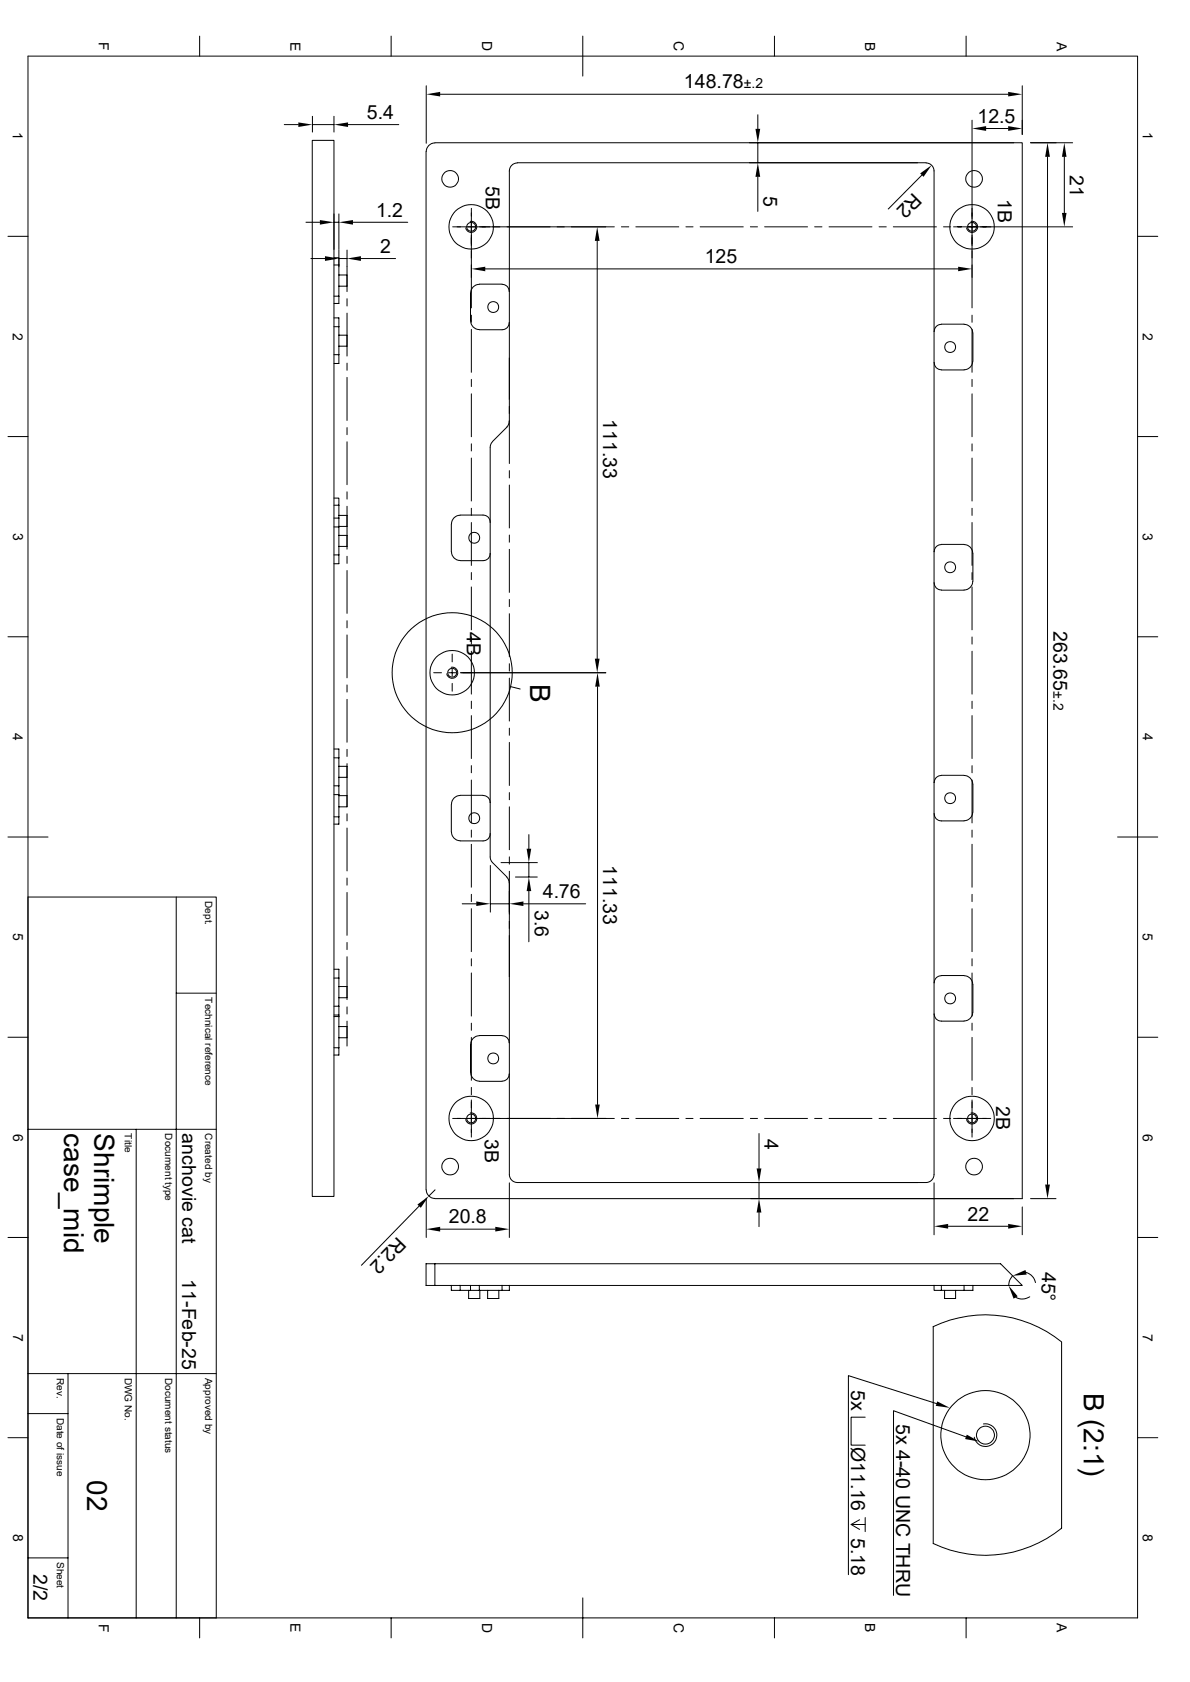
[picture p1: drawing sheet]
<svg xmlns="http://www.w3.org/2000/svg" width="297mm" height="420mm" viewBox="0 0 297 420" stroke-linecap="round" stroke-linejoin="round" font-family="sans-serif">
<g fill="none" stroke="#000" stroke-width=".25">
<path d="M7 14h276.9v390h-276.9zM49.8 9v5M97.6 9v5M145.5 9v10M193.3 9v5M241.1 9v5M71 31.1h3.5M77.9 35.1h5.5v263.6h-5.5zM78 29v4M78 31.1h5.4M83.4 29v4M86.9 31.1h12.6"/>
<path d="M106.3 37.8v259.3M106.4 21.4v14.4M108.5 35.7a2.17 2.17 0 0 0-2.1 2.1M108.5 35.6h146.6v263.7h-146.6M109.9 23.5h141.7M187 35.6h66M189.1 28.7v3.5M189.1 35.6v5M242.6 30v46.9M246.1 32.1h5.5M255.1 21.4v12.2M257.2 35.6h10.5"/>
<path d="M261.5 39.2v256.6M265.6 39.2v14M2 59h5M76.4 55.5h3.4M83.4 53.4v8.9M83.4 55.5h1.2M84.6 53.4v8.9M88.1 55.5h13.7M113 56.6h40.3M117.3 55.3a1.39 1.39 0 0 1 1.7 1.1 1.39 1.39 0 0 1-1.1 1.6 1.39 1.39 0 0 1-1.7-1.1M117.6 52v24.9M129.1 40.7a2.02 2.02 0 0 0-2 2v73"/>
<path d="M129.1 40.6h102M155.1 56.6h1.8M158.7 56.6h10.7M171.2 56.6h1.8M174.8 56.6h10.7M187.3 56.6h1.8M189.1 44.2v8.6M190.8 56.6h10.7M203.3 56.6h1.8M206.9 56.6h10.7M219.4 56.6h1.8M223 56.6h10.7"/>
<path d="M230.1 43.7l-8.4 8.5M231.1 40.7a2.02 2.02 0 0 1 2 2v250.6a2.02 2.02 0 0 1-2 2h-102a2.02 2.02 0 0 1-2-2v-75.7M235.5 56.6h1.8M242.4 55.3a1.39 1.39 0 0 1 1.6 1.1 1.39 1.39 0 0 1-1.1 1.6 1.39 1.39 0 0 1-1.6-1.1M267.7 56.6h-29.7M283.9 59h5.1M77.6 64.6h3.5M83.4 79.4h1.2v2.2M83.4 64.3h1.2v1.9h-1.2M83.4 74h1.2M84.6 74v1.8h-1.2M84.6 68.7h2v2.8h-2"/>
<path d="M84.6 62.4v11.6M84.6 64.6h2M86.6 74.6v1.8M86.6 78.2v10.7M86.6 62.4v10.4M90.1 64.6h8.6M117.4 73.2v6.9M117.6 78.7v1.8M119.6 71a2.17 2.17 0 0 0-2.1 2.2M119.6 71h5.7M121.1 67.1h118M125.3 71a1.74 1.74 0 0 1 1.8 1.8"/>
<path d="M149.1 60.2v104.3M242.6 78.7v1.8M83.4 88.6h1.2M83.4 81.6h1.2M84.6 88.6v2.2h-1.2M84.6 83.7h2v2.7h-2M84.6 81.6v7M86.6 90.7v1.8M86.6 94.2v10.8M117.5 80.1a2.17 2.17 0 0 0 2.1 2.2M117.6 82.3v10.7M117.6 94.7v1.8"/>
<path d="M117.6 98.3v10.8M127.1 80.6a1.74 1.74 0 0 1-1.8 1.7h-5.7M234.9 80.9h5.7M234.9 81a1.74 1.74 0 0 0-1.7 1.8M240.6 81a2.17 2.17 0 0 1 2.2 2.1M242.6 82.3v10.7M242.6 94.7v1.8M242.6 98.3v10.8M242.8 90.2a2.24 2.24 0 0 1-2.2 2.2l-5.6-.1a1.74 1.74 0 0 1-1.8-1.7M242.8 83.1v7.1M2 109h5M86.6 106.8v1.7"/>
<path d="M86.6 110.3v10.7M117.6 110.8v1.8M117.6 114.4v10.7M126.5 106.6l-3.8 4-.4 1.1v102.3l.4 1.1 3.8 3.9M127.1 105.2l-.2 .8-.4 .6M127.1 117.5v1.8M242.6 110.8v1.8M242.6 114.4v10.7M283.9 109h5.1M83.4 124.4h1.2v1.8M83.4 129.4h1.2M83.4 126.2h1.2"/>
<path d="M83.4 131.6h1.2M83.4 138.6h1.2M84.6 129.4v2.2M84.6 138.6v2.2h-1.2M84.6 133.7h2v2.7h-2M84.6 128.7h2v2.7h-2M84.6 126.2v3.2M84.6 131.6v7M86.6 122.8v1.8M86.6 126.4v10.7M86.6 138.9v1.8M112.6 130.8v7"/>
<path d="M112.7 137.8a2.17 2.17 0 0 0 2.2 2.2M114.9 128.6h5.7a1.74 1.74 0 0 1 1.7 1.8M114.9 128.7a2.17 2.17 0 0 0-2.2 2.1M117.6 126.9v1.8M117.6 130.5v10.7M122.3 138.2a1.74 1.74 0 0 1-1.7 1.8h-5.7M127.1 121.1v10.7M127.1 133.6v1.8M127.1 137.2v10.7M233.2 137.8a1.74 1.74 0 0 1 1.7-1.8l5.7-.1a2.24 2.24 0 0 1 2.2 2.2M242.6 126.9v1.8M242.6 130.5v10.7"/>
<path d="M242.8 138.1v7.1M2 159h5M86.6 142.5v10.7M86.6 155v1.8M86.6 158.5v10.7M117.6 143v1.7M117.6 146.6v10.7M117.6 159v1.8M127.1 149.7v1.8M127.1 153.2v10.8M233.2 145.5a1.74 1.74 0 0 0 1.8 1.8M234.9 147.4h5.7"/>
<path d="M242.6 143v1.7M242.6 146.6v10.7M242.6 159v1.8M242.8 145.2a2.17 2.17 0 0 1-2.2 2.1M283.9 159h5.1M86.6 171v1.8M86.6 174.6v10.7M108.2 168h2M112 168h1.7M112.6 166.6a1.39 1.39 0 0 1 1.6 1.1 1.39 1.39 0 0 1-1.1 1.6 1.39 1.39 0 0 1-1.6-1.1M112.9 163.3v2M112.9 167.1v1.8"/>
<path d="M112.9 170.6v2M115 168h36.2M117.6 162.6v10.7M117.6 175.1v1.8M117.6 178.7v10.7M127.1 165.7v1.9M127.1 169.3v10.7M127.5 171.4l2.3 .6M149.1 171.4v104.4M242.6 162.6v10.7M242.6 175.1v1.8M242.6 178.7v10.7"/>
<path d="M83.4 187h1.2v2.2M83.4 198.4h1.2M83.4 189.2h1.2M83.4 196.2h1.2M84.6 196.2v2.2M84.6 198.7h2v2.8h-2M84.6 191.3h2v2.8h-2M84.6 189.2v7M84.6 198.4v5.6M86.6 187.1v1.8M86.6 190.7v10.7M117.6 191.2v1.8"/>
<path d="M117.6 194.8v10.7M127.1 181.8v1.8M127.1 185.4v10.7M127.1 197.9v1.8M233.2 195.4a1.74 1.74 0 0 1 1.7-1.8h5.7a2.24 2.24 0 0 1 2.2 2.2M242.6 191.2v1.8M242.6 194.8v10.7M242.8 195.8v7M2 209h10M83.4 204h1.2M84.6 204v1.8h-1.2M86.6 203.2v1.8"/>
<path d="M86.6 206.8v10.7M86.6 219.2v1.8M112.6 200.8v7M112.7 207.8a2.17 2.17 0 0 0 2.2 2.1M117.6 207.3v1.7M117.6 210.8v10.7M122.3 200.4a1.74 1.74 0 0 0-1.7-1.8h-5.7a2.24 2.24 0 0 0-2.2 2.2M122.3 208.2a1.74 1.74 0 0 1-1.7 1.8h-5.7M122.4 216.1v11.7M125.1 215.4h9M126.5 219l.4 .7 .2 .7M127.1 201.5v10.7"/>
<path d="M127.1 214v1.8M128.7 219h5.4M132 208.4v3.5M132 215.4v3.6M233.2 203.2a1.74 1.74 0 0 0 1.8 1.8h5.6M242.6 207.3v1.7M242.6 210.8v10.7M242.8 202.8a2.17 2.17 0 0 1-2.2 2.1M278.9 209h10.1M7 224h47v180M44 224v180M86.6 222.8v10.8"/>
<path d="M86.6 235.3v1.8M86.6 238.9v10.7M115.4 225.7h3.5M117.6 223.3v1.8M117.6 226.9v10.7M117.6 239.4v1.8M122.4 225.7h4.7M130.6 225.7h15.6M132 222.5v12.7M242.6 223.3v1.8M242.6 226.9v10.7M242.6 239.4v1.8"/>
<path d="M2 259h5M44 248h10M83.4 242h1.2v2.2M83.4 253.4h1.2M83.4 253.8h1.2M83.4 244.2h1.2M83.4 251.2h1.2M84.6 251.2v2.2M84.6 246.3h2v2.8h-2M84.6 256.3h2v2.8h-2M84.6 244.2v7M84.6 253.4v8.2"/>
<path d="M86.6 255v6.2M86.6 251.4v1.8M117.6 243v10.7M117.6 255.5v1.8M117.6 259v10.7M119.6 258.6a2.17 2.17 0 0 0-2.1 2.2M119.6 258.6h5.7M125.3 258.6a1.74 1.74 0 0 1 1.8 1.8M233.2 245.4a1.74 1.74 0 0 1 1.7-1.8h5.7a2.24 2.24 0 0 1 2.2 2.2M242.6 243v10.7M242.6 255.5v1.8M242.6 259v10.7"/>
<path d="M242.8 252.8a2.24 2.24 0 0 1-2.2 2.2h-5.6a1.74 1.74 0 0 1-1.8-1.8M242.8 245.8v7M283.9 259h5.1M83.4 261.6h1.2M84.6 261.6v1.8h-1.2M117.3 277.9a1.39 1.39 0 0 1 1.7 1.1 1.39 1.39 0 0 1-1.1 1.6 1.39 1.39 0 0 1-1.7-1.1M117.4 260.8v7M117.5 267.8a2.17 2.17 0 0 0 2.1 2.2M117.6 271.5v1.8M117.6 274.7v9.2M119.6 270h5.7M127.1 268.2a1.74 1.74 0 0 1-1.8 1.8"/>
<path d="M153.3 279.3h-40.3M155.1 279.3h1.8M158.7 279.3h10.7M171.2 279.3h1.8M174.8 279.3h10.7M187.3 279.3h1.8M190.8 279.3h10.7M203.3 279.3h1.8M206.9 279.3h10.7M219.4 279.3h1.8M223 279.3h10.7M235.5 279.3h1.8"/>
<path d="M238 279.3h9.3M242.4 277.9a1.39 1.39 0 0 1 1.6 1.1 1.39 1.39 0 0 1-1.1 1.6 1.39 1.39 0 0 1-1.6-1.1M242.6 271.5v1.8M242.6 274.7v9.2M7 282h47M34 282v122M106.4 299.2v9.8M106.4 297.1a2.17 2.17 0 0 0 2.1 2.2M108.6 297.1l-1.6 1.6M127.1 295.4v13.6M189.4 283v8.8M189.4 295.3v4"/>
<path d="M233.1 295.4v12.9M257.2 299.3h6.4M2 309h5M104.6 301.2l-14.4 14.7M108.5 315.6h-2.2v5.4h2.2M108.5 315.6h141.2l5.4 5.4h-146.6M108.5 315.6v5.4M109.9 306.9h13.7M189.4 302.8v3.5M236.6 306.2h15M252.7 318.6l-.7 1.1-.2 1.3M255.1 301.4v6.9"/>
<path d="M256.1 317.7a3.4 3.4 0 0 1 2.3 2.6M283.9 309h5.1M112.6 321v1.2h2.3M114.9 322.2h2.5M114.9 321v1.2M117 322.2v2h2.8v-2M117.4 322.2h2.2M117.4 321v1.2M119.6 322.2h5.7M119.6 321v1.2M121.7 322.2v2h2.8v-2M125.3 321v1.2"/>
<path d="M127.1 321v1.2h-1.8M232.9 331.3a30.3 30.3 0 0 1 32.1 3.8v46.5a30.2 30.2 0 0 1-32.1 3.8zM233.1 321v1.2h1.8M234.9 321v1.2M234.9 322.2h5.7M235.8 322.2v2h2.7v-2M240.6 321v1.2M242.8 321v1.2h-2.2M257 323.8a3.3 3.3 0 0 1-3.5 .1M2 359h5M7 353h10M7 343h47"/>
<path d="M17 343v61M215.9 353.9h-3.5v6.9h3.5M233.8 350.5l-22-7v49.7M241.1 358.8l-18.1-6.5v46.1M245.4 355.6a2.84 2.84 0 0 1 3.3 2.2 2.84 2.84 0 0 1-2.2 3.3 2.84 2.84 0 0 1-3.3-2.2M283.9 359h5.1M214.5 379.5l-2.1 1.2h3.5M215.9 378.9v3.5M7 389h10M145.5 399v10M212.4 380.7l2.1 1.2M49.8 404v5"/>
<path d="M97.6 404v5M193.3 404v5M241.1 404v5"/>
<circle cx="112.4" cy="44.7" r="2.07"/>
<circle cx="117.6" cy="56.6" r="5.5"/>
<circle cx="117.6" cy="56.6" r="1.11"/>
<circle cx="242.6" cy="56.6" r="5.5"/>
<circle cx="242.6" cy="56.6" r="1.11"/>
<circle cx="243.1" cy="44.7" r="2.07"/>
<circle cx="123.1" cy="76.7" r="1.36"/>
<circle cx="237.2" cy="86.6" r="1.36"/>
<circle cx="118.4" cy="134.3" r="1.36"/>
<circle cx="237.2" cy="141.6" r="1.36"/>
<circle cx="112.8" cy="168" r="15"/>
<circle cx="112.9" cy="168" r="5.5"/>
<circle cx="112.9" cy="168" r="1.11"/>
<circle cx="237.2" cy="199.3" r="1.36"/>
<circle cx="118.4" cy="204.3" r="1.36"/>
<circle cx="237.2" cy="249.3" r="1.36"/>
<circle cx="117.6" cy="279.3" r="5.5"/>
<circle cx="117.6" cy="279.3" r="1.11"/>
<circle cx="123.1" cy="264.3" r="1.36"/>
<circle cx="242.6" cy="279.3" r="5.5"/>
<circle cx="242.6" cy="279.3" r="1.11"/>
<circle cx="112.4" cy="291.3" r="2.07"/>
<circle cx="243.1" cy="291.3" r="2.07"/>
<circle cx="246" cy="358.3" r="2.25"/>
<circle cx="246" cy="358.3" r="11.1"/>
</g>
<g fill="#000">
<path d="M74.5 30.6l3.5 .5-3.5 .6zM83.4 31.1l3.5-.5v1.1zM106.4 23.5l3.5-.6v1.2zM188.6 32.2h1.1l-.6 3.4zM242.6 32.1l3.5-.6v1.2zM251.6 22.9l3.5 .6-3.5 .6zM251.6 31.5l3.5 .6-3.5 .6zM261.5 35.6l.5 3.6h-1.1zM265.6 35.6l.6 3.6h-1.2zM79.8 54.9l3.6 .6-3.6 .6zM84.6 55.5l3.5-.6v1.2zM189.1 40.6l.6 3.6h-1.1z"/>
<path d="M229.7 43.3l2.8-2.1-2 3zM265 53.2h1.2l-.6 3.4zM81.1 64l3.5 .6-3.5 .6zM86.6 64.6l3.5-.6v1.2zM117.6 67.1l3.5-.5v1.1zM149.1 56.6l.5 3.6h-1.1zM239.1 66.6l3.5 .5-3.5 .6zM148.5 164.5h1.1l-.5 3.5zM149.1 168l.6 3.4h-1.2zM131.4 211.9h1.2l-.6 3.5zM118.9 225.1l3.5 .6-3.5 .5zM127.1 225.7l3.5-.6v1.1z"/>
<path d="M132 219l.6 3.5h-1.2zM148.5 275.8h1.2l-.6 3.5zM188.8 291.8h1.2l-.6 3.5zM260.9 295.8h1.1l-.5 3.5zM104.2 300.8l2.8-2.1-2 2.9zM106.4 306.9l3.5-.6v1.2zM123.6 306.3l3.5 .6-3.5 .6zM189.4 299.3l.6 3.5h-1.2zM233.1 306.2l3.5-.6v1.2zM251.6 305.6l3.5 .6-3.5 .6zM252.7 318.6l3.2-1.5 .3 1.2zM251.7 321l2.3 2.7-1 .6z"/>
<path d="M233.9 349.9l3.2 1.6-3.5-.5zM241.3 358.2l3.1 1.8-3.5-.7z"/>
</g>
<g font-size="7">
<text x="132.3" y="170.9" transform="rotate(90 132.3 170.9)">B</text>
<text x="16" y="283" transform="rotate(90 16 283)">case_mid</text>
<text x="23.5" y="283" transform="rotate(90 23.5 283)">Shrimple</text>
<text x="270.6" y="347.7" transform="rotate(90 270.6 347.7)">B (2:1)</text>
<text x="21.7" y="369.6" transform="rotate(90 21.7 369.6)">02</text>
</g>
<g font-size="4.9">
<text x="170.7" y="22.1">148.78</text>
<text x="91.6" y="29.7">5.4</text>
<text x="244" y="30.6">12.5</text>
<text x="121.2" y="46.4" transform="rotate(90 121.2 46.4)">5B</text>
<text x="227.9" y="47.9" transform="rotate(135 227.9 47.9)">R2</text>
<text x="267" y="43.8" transform="rotate(90 267 43.8)">21</text>
<text x="190.6" y="48.9" transform="rotate(90 190.6 48.9)">5</text>
<text x="249" y="49.7" transform="rotate(90 249 49.7)">1B</text>
<text x="93.9" y="54.1">1.2</text>
<text x="94.9" y="63.2">2</text>
<text x="175.9" y="65.7">125</text>
<text x="150.5" y="104.7" transform="rotate(90 150.5 104.7)">111.33</text>
<text x="116.5" y="157.8" transform="rotate(90 116.5 157.8)">4B</text>
<text x="262.9" y="157.6" transform="rotate(90 262.9 157.6)">263.65</text>
<text x="150.6" y="216" transform="rotate(90 150.6 216)">111.33</text>
<text x="133.5" y="227.2" transform="rotate(90 133.5 227.2)">3.6</text>
<text x="135.5" y="224.2">4.76</text>
<text x="248.6" y="276.1" transform="rotate(90 248.6 276.1)">2B</text>
<text x="45.5" y="283" transform="rotate(90 45.5 283)">anchovie cat</text>
<text x="121" y="284.5" transform="rotate(90 121 284.5)">3B</text>
<text x="190.8" y="284.4" transform="rotate(90 190.8 284.4)">4</text>
<text x="112" y="305.4">20.8</text>
<text x="241.5" y="304.8">22</text>
<text x="99.2" y="308.7" transform="rotate(134 99.2 308.7)">R2.2</text>
<text x="260.1" y="317.5" transform="rotate(91 260.1 317.5)">45°</text>
<text x="45.5" y="319.4" transform="rotate(90 45.5 319.4)">11-Feb-25</text>
<text x="212.4" y="347" transform="rotate(90 212.4 347)">5x</text>
<text x="223.7" y="355.5" transform="rotate(90 223.7 355.5)">5x 4-40 UNC THRU</text>
<text x="212.4" y="361.2" transform="rotate(90 212.4 361.2)">Ø11.16</text>
<text x="212.4" y="384.1" transform="rotate(90 212.4 384.1)">5.18</text>
<text x="8.3" y="393.1" transform="rotate(90 8.3 393.1)">2/2</text>
</g>
<g font-size="3.5">
<text x="24.6" y="10.5" transform="rotate(90 24.6 10.5)">F</text>
<text x="72.5" y="10.4" transform="rotate(90 72.5 10.4)">E</text>
<text x="120.3" y="10.2" transform="rotate(90 120.3 10.2)">D</text>
<text x="168.1" y="10.2" transform="rotate(90 168.1 10.2)">C</text>
<text x="215.9" y="10.4" transform="rotate(90 215.9 10.4)">B</text>
<text x="263.8" y="10.4" transform="rotate(90 263.8 10.4)">A</text>
<text x="185.6" y="22.1">±.2</text>
<text x="3.2" y="33.1" transform="rotate(90 3.2 33.1)">1</text>
<text x="285.2" y="33.1" transform="rotate(90 285.2 33.1)">1</text>
<text x="3.2" y="83" transform="rotate(90 3.2 83)">2</text>
<text x="285.2" y="83.1" transform="rotate(90 285.2 83.1)">2</text>
<text x="3.3" y="133.1" transform="rotate(90 3.3 133.1)">3</text>
<text x="285.2" y="133" transform="rotate(90 285.2 133)">3</text>
<text x="262.9" y="172.6" transform="rotate(90 262.9 172.6)">±.2</text>
<text x="3.2" y="183" transform="rotate(90 3.2 183)">4</text>
<text x="285.2" y="183.1" transform="rotate(90 285.2 183.1)">4</text>
<text x="3.3" y="233" transform="rotate(90 3.3 233)">5</text>
<text x="285.2" y="233" transform="rotate(90 285.2 233)">5</text>
<text x="3.3" y="283" transform="rotate(90 3.3 283)">6</text>
<text x="285.2" y="283" transform="rotate(90 285.2 283)">6</text>
<text x="3.3" y="333" transform="rotate(90 3.3 333)">7</text>
<text x="285.2" y="333" transform="rotate(90 285.2 333)">7</text>
<text x="3.3" y="383" transform="rotate(90 3.3 383)">8</text>
<text x="285.2" y="383" transform="rotate(90 285.2 383)">8</text>
<text x="24.6" y="405.4" transform="rotate(90 24.6 405.4)">F</text>
<text x="72.5" y="405.3" transform="rotate(90 72.5 405.3)">E</text>
<text x="120.3" y="405.2" transform="rotate(90 120.3 405.2)">D</text>
<text x="168.1" y="405.2" transform="rotate(90 168.1 405.2)">C</text>
<text x="215.9" y="405.3" transform="rotate(90 215.9 405.3)">B</text>
<text x="263.8" y="405.3" transform="rotate(90 263.8 405.3)">A</text>
</g>
<g font-size="2.5">
<text x="51.2" y="225" transform="rotate(90 51.2 225)">Dept.</text>
<text x="51.2" y="249" transform="rotate(90 51.2 249)">Technical reference</text>
<text x="31.2" y="283" transform="rotate(90 31.2 283)">Title</text>
<text x="41.2" y="283" transform="rotate(90 41.2 283)">Document type</text>
<text x="51.2" y="283" transform="rotate(90 51.2 283)">Created by</text>
<text x="14.2" y="344" transform="rotate(90 14.2 344)">Rev.</text>
<text x="31.2" y="344" transform="rotate(90 31.2 344)">DWG No.</text>
<text x="41.2" y="344" transform="rotate(90 41.2 344)">Document status</text>
<text x="51.2" y="344" transform="rotate(90 51.2 344)">Approved by</text>
<text x="14.2" y="354" transform="rotate(90 14.2 354)">Date of issue</text>
<text x="14.2" y="390" transform="rotate(90 14.2 390)">Sheet</text>
</g>
</svg>
